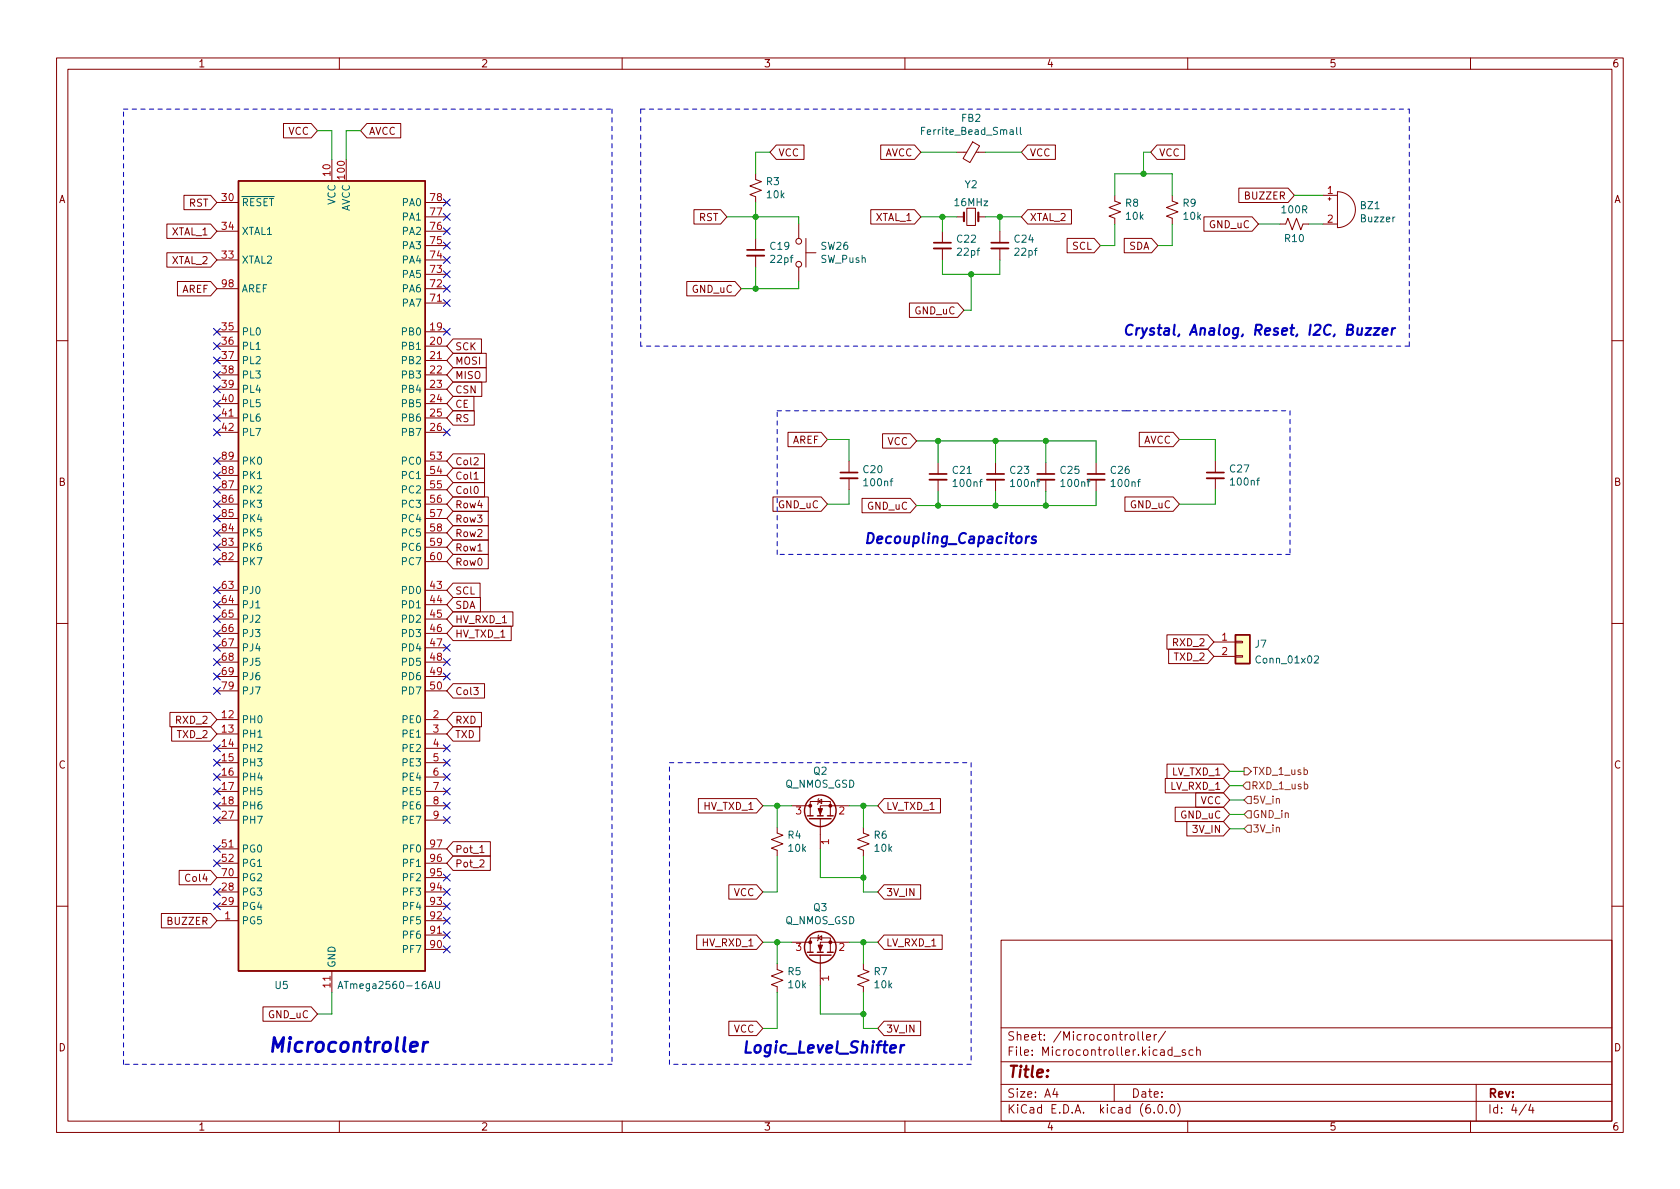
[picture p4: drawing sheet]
<svg xmlns="http://www.w3.org/2000/svg" width="297mm" height="210mm" viewBox="0 0 297 210" stroke-linecap="round" stroke-linejoin="round" font-family="sans-serif">
<g fill="none" stroke="#840000" stroke-width=".18">
<path d="M10 10.2h277v190.1h-277zM12 12.2h273v186.1h-273zM60 10.2v2M110 10.2v2M160 10.2v2M210 10.2v2M260 10.2v2M29.5 39.6h7.7l1.2 1.3-1.2 1.3h-7.7zM32.5 34.5h4.7l1.2 1.3-1.2 1.3h-4.7zM38.4 35.8h3.8M50.1 21.8h4.9l1.1 1.3-1.1 1.3h-4.9zM58.7 28.2v3.8"/>
<path d="M61.2 28.2v3.8M64.9 21.8h6v2.6h-6l-1.1-1.3zM75.2 38.3h3.8M75.2 35.8h3.8M122.7 37.1h4.7l1.1 1.2-1.1 1.3h-4.7zM133.6 30.7v1l1 .4-2 .8 2 .7-2 .8 1 .4v1M137.3 25.6h4.9v2.6h-4.9l-1.2-1.3zM141.2 39.6v2.6M154 37.1h7.7l1.1 1.2-1.1 1.3h-7.7zM155.7 25.6h6l1.1 1.3-1.1 1.3h-6zM169.2 38.3h1.2M169.2 26.9h1.7"/>
<path d="M170.9 36.8h1.6v3.1h-1.6zM172 25.1l1.2 .7-1.7 2.9-1.2-.7zM172.6 26.9h1.6M173 38.3h1.2M181.7 37.1h7.7v2.5h-7.7l-1.1-1.3zM181.7 25.6h4.9v2.6h-4.9l-1.1-1.3zM197.1 34.5v1.1l1 .3-2 .8 2 .8-2 .7 1 .4v1M204.6 25.6h4.9v2.6h-4.9l-1.1-1.3zM207.3 34.5v1.1l1 .3-2.1 .8 2.1 .8-2.1 .7 1.1 .4v1M212.9 38.3h8.5l1.1 1.3-1.1 1.3h-8.5zM219 33.3h8.7l1.2 1.2-1.2 1.3h-8.7zM226.3 39.6h1l.4-1 .8 2 .7-2 .8 2 .4-1h1"/>
<path d="M233.9 34.5h2.6M233.9 39.6h2.6M234.8 35.2h.5M235.1 34.9v.5M236.5 33.9a3.2 3.2 0 0 1 3.1 3.2 3.2 3.2 0 0 1-3.1 3.2zM29.5 44.7h7.7l1.2 1.3-1.2 1.2h-7.7zM31.4 49.8h5.8l1.2 1.2-1.2 1.3h-5.8zM38.4 58.7h3.8M38.4 46h3.8M38.4 40.9h3.8M38.4 51h3.8M75.2 58.7h3.8"/>
<path d="M75.2 46h3.8M75.2 40.9h3.8M75.2 53.6h3.8M75.2 51h3.8M75.2 48.5h3.8M75.2 43.4h3.8M80.1 59.9h5v2.6h-5l-1.1-1.3zM121.4 49.8h8.6l1.1 1.2-1.1 1.3h-8.6zM133.6 42.2v2M133.6 45.2v2M141.2 47.2v2.6M142.5 44.7h1.8"/>
<path d="M142.5 42.2v5M160.8 53.6h8.5l1.1 1.3-1.1 1.2h-8.5zM166.6 40.9v2M166.6 43.9v2.1M176.8 40.9v2M176.8 43.9v2.1M188.7 42.2h4.8l1.1 1.2-1.1 1.3h-4.8zM198.8 42.2h4.8l1.1 1.2-1.1 1.3h-4.8zM10 60.2h2M38.4 61.2h3.8M38.4 63.7h3.8M38.4 66.3h3.8"/>
<path d="M38.4 68.8h3.8M38.4 71.4h3.8M38.4 73.9h3.8M38.4 76.4h3.8M75.2 61.2h3.8M75.2 63.7h3.8M75.2 66.3h3.8M75.2 68.8h3.8M75.2 71.4h3.8M75.2 73.9h3.8M75.2 76.4h3.8M80.1 72.6h3.8v2.6h-3.8l-1.1-1.3z"/>
<path d="M80.1 67.6h5.1v2.5h-5.1l-1.1-1.3zM80.1 70.1h3.7v2.5h-3.7l-1.1-1.2zM80.1 62.5h5.9v2.5h-5.9l-1.1-1.3zM80.1 65h5.9v2.6h-5.9l-1.1-1.3zM139.3 76.4h5.9l1.1 1.3-1.1 1.3h-5.9zM156 76.7h4.9l1.2 1.3-1.2 1.2h-4.9zM201.4 76.4h6l1.1 1.3-1.1 1.3h-6zM285 60.2h2M38.4 81.5h3.8M38.4 84.1h3.8M38.4 86.6h3.8M38.4 89.1h3.8"/>
<path d="M38.4 91.7h3.8M38.4 94.2h3.8M38.4 96.8h3.8M38.4 99.3h3.8M75.2 81.5h3.8M75.2 84.1h3.8M75.2 86.6h3.8M75.2 89.1h3.8M75.2 91.7h3.8M75.2 94.2h3.8M75.2 96.8h3.8M75.2 99.3h3.8"/>
<path d="M80.1 85.3h5.6v2.6h-5.6l-1.1-1.3zM80.1 82.8h5.6v2.5h-5.6l-1.1-1.2zM80.1 80.3h5.6v2.5h-5.6l-1.1-1.3zM80.1 90.4h6.2v2.6h-6.2l-1.1-1.3zM80.1 95.5h6.2v2.5h-6.2l-1.1-1.2zM80.1 93h6.2v2.5h-6.2l-1.1-1.3zM80.1 98h6.2v2.6h-6.2l-1.1-1.3zM80.1 87.9h6.2v2.5h-6.2l-1.1-1.3zM83.8 84.7h.8M84.5 97.4h.7M136.7 87.9h8.5l1.1 1.2-1.1 1.3h-8.5zM150.1 81.5v2.1"/>
<path d="M150.1 84.6v2M152.4 88.1h8.5l1.2 1.3-1.2 1.3h-8.5zM165.9 81.8v2M165.9 84.8v2.1M176 81.8v2M176 84.8v2.1M184.9 81.8v2M184.9 84.8v2.1M193.8 81.8v2M193.8 84.8v2.1M198.9 87.9h8.5l1.1 1.2-1.1 1.3h-8.5zM214.9 81.5v2.1"/>
<path d="M214.9 84.6v2M10 110.2h2M38.4 104.4h3.8M38.4 106.9h3.8M38.4 109.5h3.8M38.4 112h3.8M38.4 114.5h3.8M38.4 117.1h3.8M38.4 119.6h3.8M75.2 104.4h3.8M75.2 106.9h3.8M75.2 109.5h3.8"/>
<path d="M75.2 112h3.8M75.2 114.5h3.8M75.2 117.1h3.8M75.2 119.6h3.8M80.1 105.7h4.8v2.5h-4.8l-1.1-1.3zM80.1 108.2h10.6v2.5h-10.6l-1.1-1.2zM80.1 103.1h4.8v2.6h-4.8l-1.1-1.3zM80.1 110.7h10.3v2.6h-10.3l-1.1-1.3zM206.3 112.3h7.2l1.1 1.2-1.1 1.3h-7.2zM206.6 114.8h6.9l1.1 1.3-1.1 1.2h-6.9zM214.6 113.5h3.8M214.6 116.1h3.8"/>
<path d="M218.4 115.9h1.3v.3h-1.3zM218.4 113.4h1.3v.3h-1.3zM285 110.2h2M30 126h7.2l1.2 1.2-1.2 1.3h-7.2zM30.3 128.5h6.9l1.2 1.3-1.2 1.3h-6.9zM38.4 127.2h3.8M38.4 129.8h3.8M38.4 132.3h3.8M38.4 134.9h3.8M38.4 137.4h3.8M38.4 139.9h3.8M38.4 122.2h3.8"/>
<path d="M75.2 127.2h3.8M75.2 129.8h3.8M75.2 132.3h3.8M75.2 134.9h3.8M75.2 137.4h3.8M75.2 139.9h3.8M75.2 122.2h3.8M80.1 120.9h5.6v2.5h-5.6l-1.1-1.2zM80.1 128.5h4.7v2.6h-4.7l-1.1-1.3zM80.1 126h5v2.5h-5l-1.1-1.3zM206 137.7h10.3l1.1 1.2-1.1 1.3h-10.3zM206.3 135.1h10l1.1 1.3-1.1 1.3h-10z"/>
<path d="M31.7 153.9h5.5l1.2 1.3-1.2 1.3h-5.5zM38.4 142.5h3.8M38.4 145h3.8M38.4 157.7h3.8M38.4 150.1h3.8M38.4 152.6h3.8M38.4 155.2h3.8M75.2 142.5h3.8M75.2 145h3.8M75.2 157.7h3.8M75.2 150.1h3.8M75.2 152.6h3.8"/>
<path d="M75.2 155.2h3.8M80.1 148.8h6.6v2.6h-6.6l-1.1-1.3zM80.1 151.4h6.6v2.5h-6.6l-1.1-1.3zM84.9 152.2l.4-.2 .3 .4-.8 .9h.8M84.9 150.8h.7M123.5 141.2h10.3l1.1 1.3-1.1 1.3h-10.3zM128.9 156.5h4.9l1.1 1.2-1.1 1.3h-4.9zM137.4 146.3v1l1 .4-2 .8 2 .7-2 .8 1 .4v1M140 142.5h3.3M143.3 144.3v-2.6h3.5v2.6M144.7 141.7l.6-.4v.8zM144.8 141.2l-.1 .1v.8l-.2 .1"/>
<path d="M145 144.8v5.3M150.1 142.5h-5.1v1.8M152.7 146.3v1l1 .4-2.1 .8 2.1 .7-2.1 .8 1.1 .4v1M156.3 156.5h6.5v2.5h-6.5l-1.1-1.3zM156.3 141.2h10v2.6h-10l-1.1-1.3zM207.8 142.7h8.5l1.1 1.3-1.1 1.3h-8.5zM209.8 145.3h6.5l1.1 1.3-1.1 1.2h-6.5zM211.4 140.2h4.9l1.1 1.3-1.1 1.2h-4.9zM10 160.2h2M28.5 161.5h8.7l1.2 1.3-1.2 1.3h-8.7zM38.4 162.8h3.8M38.4 160.3h3.8"/>
<path d="M46.5 178h8.5l1.1 1.3-1.1 1.3h-8.5zM58.7 171.7v3.8M75.2 162.8h3.8M75.2 160.3h3.8M75.2 167.9h3.8M75.2 165.3h3.8M123.2 165.3h10.6l1.1 1.3-1.1 1.3h-10.6zM137.4 170.4v1l1 .4-2 .8 2 .7-2 .8 1 .4v1M140 166.6h3.3M143.3 168.4v-2.5h3.5v2.5M144.7 165.9l.6-.4v.7zM144.8 165.3l-.1 .2v.7l-.2 .2"/>
<path d="M145 168.9v5.3M150.1 166.6h-5.1v1.8M152.7 170.4v1l1 .4-2.1 .8 2.1 .7-2.1 .8 1.1 .4v1M156.3 165.3h10.3v2.6h-10.3l-1.1-1.3zM177 166.3h108v32h-108zM285 160.2h2M60 198.3v2M110 198.3v2M128.9 180.6h4.9l1.1 1.3-1.1 1.2h-4.9zM156.3 180.6h6.5v2.5h-6.5l-1.1-1.2zM160 198.3v2M177 194.8h108"/>
<path d="M177 191.8h108M177 187.8h108M177 181.8h108M186.5 192.5l-.4 1h1M186.9 193v1M197 191.8v3M199.9 183l.4-.1 .3 .3v.4l-.3 .3h-.4l-.1-.3v-.4zM201.2 182.4v1.3l.2 .2M202 182.4v1.3l.2 .2M202.7 183.4l.7-.1v-.3l-.5-.1-.2 .2 .1 .8h.6M204.1 196.7v.1M204.1 182.9v1"/>
<path d="M204.5 182.9l-.3 .1-.1 .2M204.9 195.4l.2-.1a.81 .81 0 0 1 .6 .7 .81 .81 0 0 1-.3 .8h-.2a.81 .81 0 0 1-.6-.6 .81 .81 0 0 1 .3-.8zM206.1 182.4l-1.3 1.9M206.2 196.7v.1M207.1 195.4l.1-.1a.81 .81 0 0 1 .6 .7 .81 .81 0 0 1-.3 .8h-.1a.81 .81 0 0 1-.6-.6 .81 .81 0 0 1 .3-.8zM207.2 185.7l-.4-.1-.3 .3v.4l.1 .3h.6M207.2 185.1v1.5M207.6 186.8h1.1M208.2 195.1a1.72 1.72 0 0 1 0 2.3M209.6 185.7l-.4-.1-.2 .2 .1 .3 .5 .1v.4h-.6M210 198.3v2M210.9 185.7l-.4-.1-.3 .3v.4l.2 .3h.5"/>
<path d="M211.6 185.8l.2-.2 .3 .1 .1 .9M211.6 185.1v1.5M260 198.3v2M261 191.8v6.5M269.9 195.3l-1.3 1.9M270.6 195.3l-.3 1h.9M271 195.8v1"/>
<circle cx="141.2" cy="42.7" r=".51"/>
<circle cx="141.2" cy="46.7" r=".51"/>
</g>
<path d="M132.1 45.2h3M165.1 43.9h3M175.3 43.9h3M148.6 84.6h3M164.3 84.8h3.1M174.5 84.8h3M183.4 84.8h3M192.3 84.8h3M213.4 84.6h3" fill="none" stroke="#840000" stroke-width=".33"/>
<path d="M132.1 44.2h3M165.1 42.9h3M175.3 42.9h3M148.6 83.6h3M164.3 83.8h3.1M174.5 83.8h3M183.4 83.8h3M192.3 83.8h3M213.4 83.6h3" fill="none" stroke="#840000" stroke-width=".3"/>
<g fill="none" stroke="#840000" stroke-width=".25">
<path d="M42.2 32h33v139.7h-33zM218.4 112.3h2.6v5h-2.6zM142.7 144.3h1.1M143.1 144.8h3.8M144.5 144.3h1M146.3 144.3h1M142.7 168.4h1.1M143.1 168.9h3.8M144.5 168.4h1M146.3 168.4h1"/>
<circle cx="145" cy="143.4" r="2.79"/>
<circle cx="145" cy="167.5" r="2.79"/>
</g>
<g fill="#840000" stroke="#840000" stroke-width=".18">
<path d="M144.7 143h.7l-.4 1z"/>
<path d="M144.7 167.1h.7l-.4 1z"/>
<circle cx="146.8" cy="142.5" r=".25"/>
<circle cx="143.3" cy="142.5" r=".25"/>
<circle cx="146.8" cy="166.6" r=".25"/>
<circle cx="143.3" cy="166.6" r=".25"/>
</g>
<g fill="#ffffc2" stroke="#ffffc2" stroke-width=".18">
<path d="M218.4 112.3h2.6v5h-2.6z"/>
<path d="M42.2 32h33v139.7h-33z"/>
</g>
<path d="M162.9 23.1h.5M163.5 22.5h-.6v1.3M179.7 22.5v1.1l.2 .2M180.4 22.5v1.1l.2 .2M232.4 116.1l.5-.1 .2 .3-.8 .9h.8M59.8 174.8l.4-1.3 .4 1.3M59.9 174.4h.6M77 173.5v1.1l.2 .2h.4l.1-.2v-1.1" fill="none" stroke="#006464" stroke-width=".18"/>
<path d="M170.4 37.6v1.5M173 37.6v1.5" fill="none" stroke="#840000" stroke-width=".38"/>
<path d="M220 135.8h.6l.6 .6-.6 .6h-.6zM220.3 138.3h.7v1.3h-.7l-.6-.7zM220.6 143.4h.6v1.2h-.6l-.6-.6zM220.6 140.8h.6v1.3h-.6l-.6-.6zM220.6 145.9h.6v1.3h-.6l-.6-.6z" fill="none" stroke="#725600" stroke-width=".18"/>
<path d="M241.5 58h1l-1.1 1.2h.9M243 58h.9l-1.1 1.2h1M244.5 58.6l.8-.2v-.3l-.5-.1-.3 .3v.8h.7M246.2 58l-.2 1.2M246.7 58l-.4 .1-.2 .3M182 94.8l-.4 .1-.2 .3M183.2 94.9a.44 .44 0 0 0-.7 .3v.2l.6 .1 .1 .3-.3 .3-.5-.1" fill="none" stroke="#0000c2" stroke-width=".36"/>
<path d="M159.3 184.8l-.2 1.3M159.9 184.8l-.4 .1-.2 .3" fill="none" stroke="#0000c2" stroke-width=".4"/>
<path d="M74.9 184.3l-.2 1.6M75.6 184.3a.74 .74 0 0 0-.7 .5" fill="none" stroke="#0000c2" stroke-width=".5"/>
<g fill="none" stroke="#0000c2" stroke-width=".18" stroke-dasharray=".8 .8">
<path d="M21.8 19.3h86.4M108.2 19.3v168.9M113.3 19.3h135.9M249.2 19.3v41.9M113.3 61.2v-41.9M137.4 72.6h62.2M199.1 72.6h29M228.1 72.6v25.4M249.2 61.2h-135.9M137.4 98v-25.4M199.6 98h-62.2M228.1 98h-28.5"/>
<path d="M118.4 134.9h53.3M171.7 134.9v53.3M21.8 188.2v-168.9M108.2 188.2h-86.4M118.4 188.2v-53.3M171.7 188.2h-53.3"/>
</g>
<g fill="none" stroke="#009600" stroke-width=".18">
<path d="M56.1 23.1h2.6v5.1M63.8 23.1h-2.6v5.1M128.5 38.3h12.7v1.3M133.6 35.8v6.4M136.1 26.9h-2.5v3.8M162.8 38.3h6.4M162.8 26.9h6.4M166.6 38.3v2.6M174.2 38.3h6.4M174.2 26.9h6.4M176.8 38.3v2.6M197.1 39.6v3.8h-2.5"/>
<path d="M197.1 34.5v-3.8h10.2v3.8M203.5 26.9h-1.3v3.8M207.3 39.6v3.8h-2.6M222.5 39.6h3.8M228.9 34.5h5M231.4 39.6h2.5M133.6 47.2v3.8M141.2 49.8v1.2h-10.1M166.6 46v2.5h10.2v-2.5M171.7 48.5v6.4h-1.3M146.3 77.7h3.8v3.8M162.1 78h31.7v3.8"/>
<path d="M165.9 78v3.8M176 78v3.8M184.9 78v3.8M208.5 77.7h6.4v3.8M150.1 86.6v2.5h-3.8M165.9 86.9v2.5M176 86.9v2.5M184.9 86.9v2.5M193.8 86.9v2.5h-31.7M214.9 86.6v2.5h-6.4M217.4 138.9h2.3M217.4 136.4h2.6"/>
<path d="M134.9 142.5h5.1M137.4 142.5v3.8M137.4 151.4v6.3h-2.5M145 150.1v5.1h7.7M150.1 142.5h5.1M152.7 142.5v3.8M152.7 151.4v6.3h2.5M217.4 141.5h2.6M217.4 146.6h2.6M217.4 144h2.6M58.7 175.5v3.8h-2.6M134.9 166.6h5.1"/>
<path d="M137.4 166.6v3.8M137.4 175.5v6.4h-2.5M145 174.2v5.1h7.7M150.1 166.6h5.1M152.7 166.6v3.8M152.7 175.5v6.4h2.5"/>
</g>
<g fill="none" stroke="#000084" stroke-width=".18">
<path d="M78.4 37.7l1.2 1.3M78.4 35.2l1.2 1.2M79.6 37.7l-1.2 1.3M79.6 35.2l-1.2 1.2M37.7 58.1l1.3 1.2M39 58.1l-1.3 1.2M78.4 45.4l1.2 1.2M78.4 42.8l1.2 1.2M78.4 40.3l1.2 1.2M78.4 53l1.2 1.2M78.4 50.4l1.2 1.3M78.4 47.9l1.2 1.2"/>
<path d="M78.4 58.1l1.2 1.2M79.6 45.4l-1.2 1.2M79.6 42.8l-1.2 1.2M79.6 40.3l-1.2 1.2M79.6 53l-1.2 1.2M79.6 50.4l-1.2 1.3M79.6 47.9l-1.2 1.2M79.6 58.1l-1.2 1.2M37.7 65.7l1.3 1.2M37.7 73.3l1.3 1.2M37.7 70.8l1.3 1.2M37.7 75.8l1.3 1.3"/>
<path d="M37.7 60.6l1.3 1.2M37.7 63.1l1.3 1.3M37.7 68.2l1.3 1.2M39 65.7l-1.3 1.2M39 73.3l-1.3 1.2M39 70.8l-1.3 1.2M39 75.8l-1.3 1.3M39 60.6l-1.3 1.2M39 63.1l-1.3 1.3M39 68.2l-1.3 1.2M78.4 75.8l1.2 1.3M79.6 75.8l-1.2 1.3"/>
<path d="M37.7 91.1l1.3 1.2M37.7 80.9l1.3 1.2M37.7 83.5l1.3 1.2M37.7 86l1.3 1.2M37.7 88.5l1.3 1.3M37.7 93.6l1.3 1.2M37.7 96.2l1.3 1.2M37.7 98.7l1.3 1.2M39 86l-1.3 1.2M39 80.9l-1.3 1.2M39 93.6l-1.3 1.2M39 91.1l-1.3 1.2"/>
<path d="M39 88.5l-1.3 1.3M39 98.7l-1.3 1.2M39 83.5l-1.3 1.2M39 96.2l-1.3 1.2M37.7 119l1.3 1.2M37.7 113.9l1.3 1.3M37.7 116.5l1.3 1.2M37.7 103.8l1.3 1.2M37.7 106.3l1.3 1.2M37.7 108.9l1.3 1.2M37.7 111.4l1.3 1.2M39 119l-1.3 1.2"/>
<path d="M39 113.9l-1.3 1.3M39 116.5l-1.3 1.2M39 103.8l-1.3 1.2M39 106.3l-1.3 1.2M39 108.9l-1.3 1.2M39 111.4l-1.3 1.2M78.4 113.9l1.2 1.3M78.4 116.5l1.2 1.2M78.4 119l1.2 1.2M79.6 113.9l-1.2 1.3M79.6 116.5l-1.2 1.2M79.6 119l-1.2 1.2"/>
<path d="M37.7 139.3l1.3 1.3M37.7 131.7l1.3 1.2M37.7 134.3l1.3 1.2M37.7 121.6l1.3 1.2M37.7 136.8l1.3 1.2M39 139.3l-1.3 1.3M39 131.7l-1.3 1.2M39 134.3l-1.3 1.2M39 121.6l-1.3 1.2M39 136.8l-1.3 1.2M78.4 136.8l1.2 1.2M78.4 139.3l1.2 1.3"/>
<path d="M78.4 134.3l1.2 1.2M78.4 131.7l1.2 1.2M79.6 136.8l-1.2 1.2M79.6 139.3l-1.2 1.3M79.6 134.3l-1.2 1.2M79.6 131.7l-1.2 1.2M37.7 141.9l1.3 1.2M37.7 149.5l1.3 1.2M37.7 144.4l1.3 1.2M37.7 157.1l1.3 1.2M37.7 159.7l1.3 1.2M37.7 152l1.3 1.3"/>
<path d="M39 141.9l-1.3 1.2M39 149.5l-1.3 1.2M39 144.4l-1.3 1.2M39 159.7l-1.3 1.2M39 157.1l-1.3 1.2M39 152l-1.3 1.3M78.4 144.4l1.2 1.2M78.4 157.1l1.2 1.2M78.4 159.7l1.2 1.2M78.4 141.9l1.2 1.2M78.4 154.6l1.2 1.2M79.6 144.4l-1.2 1.2"/>
<path d="M79.6 157.1l-1.2 1.2M79.6 159.7l-1.2 1.2M79.6 141.9l-1.2 1.2M79.6 154.6l-1.2 1.2M78.4 167.3l1.2 1.2M78.4 164.7l1.2 1.3M78.4 162.2l1.2 1.2M79.6 167.3l-1.2 1.2M79.6 164.7l-1.2 1.3M79.6 162.2l-1.2 1.2"/>
</g>
<g fill="#009600" stroke="#009600" stroke-width=".18">
<circle cx="171.7" cy="48.5" r=".46"/>
<circle cx="137.4" cy="142.5" r=".46"/>
<circle cx="184.9" cy="89.4" r=".46"/>
<circle cx="152.7" cy="142.5" r=".46"/>
<circle cx="152.7" cy="155.2" r=".46"/>
<circle cx="202.2" cy="30.7" r=".46"/>
<circle cx="176.8" cy="38.3" r=".46"/>
<circle cx="176" cy="89.4" r=".46"/>
<circle cx="165.9" cy="89.4" r=".46"/>
<circle cx="176" cy="78" r=".46"/>
<circle cx="165.9" cy="78" r=".46"/>
<circle cx="184.9" cy="78" r=".46"/>
<circle cx="137.4" cy="166.6" r=".46"/>
<circle cx="152.7" cy="166.6" r=".46"/>
<circle cx="152.7" cy="179.3" r=".46"/>
<circle cx="166.6" cy="38.3" r=".46"/>
<circle cx="133.6" cy="38.3" r=".46"/>
<circle cx="133.6" cy="51" r=".46"/>
</g>
<text font-size="3.5" fill="#0000c2" x="47.2" y="186.1">Microcontroller</text>
<text font-size="2.8" fill="#0000c2" x="131.1" y="186.2">Logic_Level_Shifter</text>
<text font-size="2.8" fill="#840000" x="178" y="190.6">Title:</text>
<g font-size="2.5" fill="#0000c2">
<text x="198.4" y="59.3">Crystal, Analog, Reset, I2C, Buzzer</text>
<text x="152.7" y="96.1">Decoupling_Capacitors</text>
</g>
<g font-size="2.1" fill="#840000">
<text x="178" y="184">Sheet: /Microcontroller/</text>
<text x="178" y="186.7">File: Microcontroller.kicad_sch</text>
<text x="178" y="196.9">KiCad E.D.A. kicad (6.0.0)</text>
<text x="178" y="194.1">Size: A4</text>
<text x="200" y="194.1">Date:</text>
<text x="263" y="194.1">Rev:</text>
<text x="263" y="196.9">Id: 4/4</text>
</g>
<g font-size="1.8" fill="#840000">
<text x="35" y="11.9">1</text>
<text x="85" y="11.9">2</text>
<text x="135" y="11.9">3</text>
<text x="185" y="11.9">4</text>
<text x="235" y="11.9">5</text>
<text x="285" y="11.9">6</text>
<text x="51" y="23.8">VCC</text>
<text x="65.2" y="23.8">AVCC</text>
<text x="137.6" y="27.6">VCC</text>
<text x="156.4" y="27.6">AVCC</text>
<text x="182" y="27.6">VCC</text>
<text x="204.9" y="27.6">VCC</text>
<text x="10.3" y="35.9">A</text>
<text x="220.3" y="35.3">BUZZER</text>
<text x="285.3" y="35.9">A</text>
<text x="30.3" y="41.6">XTAL_1</text>
<text x="33.4" y="36.5">RST</text>
<text x="123.6" y="39.1">RST</text>
<text x="154.8" y="39.1">XTAL_1</text>
<text x="182" y="39.1">XTAL_2</text>
<text x="213.8" y="40.3">GND_uC</text>
<text x="30.3" y="46.7">XTAL_2</text>
<text x="189.6" y="44.2">SCL</text>
<text x="199.6" y="44.2">SDA</text>
<text x="32.1" y="51.8">AREF</text>
<text x="122.4" y="51.8">GND_uC</text>
<text x="161.7" y="55.6">GND_uC</text>
<text x="80.4" y="61.9">SCK</text>
<text x="80.4" y="64.5">MOSI</text>
<text x="80.4" y="69.6">CSN</text>
<text x="80.4" y="67">MISO</text>
<text x="80.4" y="74.6">RS</text>
<text x="80.4" y="72.1">CE</text>
<text x="80.4" y="82.3">Col2</text>
<text x="140.1" y="78.4">AREF</text>
<text x="156.9" y="78.7">VCC</text>
<text x="202.1" y="78.4">AVCC</text>
<text x="10.3" y="85.9">B</text>
<text x="80.4" y="87.3">Col0</text>
<text x="80.4" y="84.8">Col1</text>
<text x="80.4" y="89.9">Row4</text>
<text x="137.6" y="89.9">GND_uC</text>
<text x="199.8" y="89.9">GND_uC</text>
<text x="285.3" y="85.9">B</text>
<text x="80.4" y="92.4">Row3</text>
<text x="80.4" y="95">Row2</text>
<text x="153.4" y="90.1">GND_uC</text>
<text x="80.4" y="97.5">Row1</text>
<text x="80.4" y="100">Row0</text>
<text x="80.4" y="107.7">SDA</text>
<text x="80.4" y="105.1">SCL</text>
<text x="80.4" y="110.2">HV_RXD_1</text>
<text x="80.4" y="112.7">HV_TXD_1</text>
<text x="207.5" y="114.3">RXD_2</text>
<text x="207.7" y="116.8">TXD_2</text>
<text x="80.4" y="122.9">Col3</text>
<text x="31.2" y="128">RXD_2</text>
<text x="31.4" y="130.5">TXD_2</text>
<text x="80.4" y="130.5">TXD</text>
<text x="80.4" y="128">RXD</text>
<text x="10.3" y="135.9">C</text>
<text x="207.2" y="137.1">LV_TXD_1</text>
<text x="285.3" y="135.9">C</text>
<text x="124.5" y="143.2">HV_TXD_1</text>
<text x="156.6" y="143.2">LV_TXD_1</text>
<text x="207.1" y="139.7">LV_RXD_1</text>
<text x="212.3" y="142.2">VCC</text>
<text x="208.7" y="144.7">GND_uC</text>
<text x="211.1" y="147.3">3V_IN</text>
<text x="33.1" y="155.9">Col4</text>
<text x="80.4" y="150.8">Pot_1</text>
<text x="80.4" y="153.4">Pot_2</text>
<text x="129.7" y="158.5">VCC</text>
<text x="156.6" y="158.5">3V_IN</text>
<text x="29.8" y="163.5">BUZZER</text>
<text x="124.3" y="167.3">HV_RXD_1</text>
<text x="156.6" y="167.3">LV_RXD_1</text>
<text x="10.3" y="185.9">D</text>
<text x="47.4" y="180">GND_uC</text>
<text x="129.7" y="182.6">VCC</text>
<text x="156.6" y="182.6">3V_IN</text>
<text x="285.3" y="185.9">D</text>
<text x="35" y="199.9">1</text>
<text x="85" y="199.9">2</text>
<text x="135" y="199.9">3</text>
<text x="185" y="199.9">4</text>
<text x="235" y="199.9">5</text>
<text x="285" y="199.9">6</text>
</g>
<g font-size="1.8" fill="#006464">
<text x="163.4" y="23.8">Ferrite_Bead_Small</text>
<text x="170" y="21.5">FB2</text>
<text x="135.5" y="32.7">R3</text>
<text x="135.7" y="35">10k</text>
<text x="170.6" y="33.3">Y2</text>
<text x="42.7" y="36.4">~{RESET}</text>
<text x="42.7" y="41.5">XTAL1</text>
<text x="59.3" y="36.2" transform="rotate(-90 59.3 36.2)">VCC</text>
<text x="61.8" y="37.5" transform="rotate(-90 61.8 37.5)">AVCC</text>
<text x="71.2" y="41.5">PA2</text>
<text x="71.2" y="39">PA1</text>
<text x="71.2" y="36.4">PA0</text>
<text x="168.9" y="36.4">16MHz</text>
<text x="199" y="36.5">R8</text>
<text x="199.2" y="38.9">10k</text>
<text x="209.2" y="36.5">R9</text>
<text x="209.3" y="38.9">10k</text>
<text x="226.7" y="37.7">100R</text>
<text x="240.6" y="37">BZ1</text>
<text x="240.7" y="39.3">Buzzer</text>
<text x="42.7" y="46.6">XTAL2</text>
<text x="71.2" y="46.6">PA4</text>
<text x="71.2" y="44.1">PA3</text>
<text x="136.2" y="44.2">C19</text>
<text x="136.3" y="46.5">22pf</text>
<text x="145.1" y="46.5">SW_Push</text>
<text x="145.2" y="44.2">SW26</text>
<text x="169.3" y="42.9">C22</text>
<text x="169.4" y="45.2">22pf</text>
<text x="179.4" y="42.9">C24</text>
<text x="179.5" y="45.2">22pf</text>
<text x="227.2" y="42.8">R10</text>
<text x="42.7" y="51.7">AREF</text>
<text x="71.2" y="51.7">PA6</text>
<text x="71.2" y="49.1">PA5</text>
<text x="42.7" y="59.3">PL0</text>
<text x="71.2" y="59.3">PB0</text>
<text x="71.2" y="54.2">PA7</text>
<text x="42.7" y="61.8">PL1</text>
<text x="42.7" y="64.4">PL2</text>
<text x="71.2" y="61.8">PB1</text>
<text x="71.2" y="64.4">PB2</text>
<text x="42.7" y="66.9">PL3</text>
<text x="42.7" y="69.5">PL4</text>
<text x="71.2" y="66.9">PB3</text>
<text x="71.2" y="69.5">PB4</text>
<text x="42.7" y="72">PL5</text>
<text x="42.7" y="74.5">PL6</text>
<text x="42.7" y="77.1">PL7</text>
<text x="71.2" y="72">PB5</text>
<text x="71.2" y="74.5">PB6</text>
<text x="71.2" y="77.1">PB7</text>
<text x="42.7" y="82.2">PK0</text>
<text x="71.2" y="82.2">PC0</text>
<text x="152.7" y="83.7">C20</text>
<text x="168.5" y="83.8">C21</text>
<text x="178.7" y="83.8">C23</text>
<text x="187.6" y="83.8">C25</text>
<text x="196.4" y="83.8">C26</text>
<text x="217.5" y="83.5">C27</text>
<text x="42.7" y="89.8">PK3</text>
<text x="42.7" y="87.2">PK2</text>
<text x="42.7" y="84.7">PK1</text>
<text x="71.2" y="84.7">PC1</text>
<text x="71.2" y="87.2">PC2</text>
<text x="71.2" y="89.8">PC3</text>
<text x="152.9" y="86">100nf</text>
<text x="168.7" y="86.1">100nf</text>
<text x="178.9" y="86.1">100nf</text>
<text x="187.8" y="86.1">100nf</text>
<text x="196.7" y="86.1">100nf</text>
<text x="217.7" y="85.8">100nf</text>
<text x="42.7" y="94.9">PK5</text>
<text x="42.7" y="92.3">PK4</text>
<text x="71.2" y="92.3">PC4</text>
<text x="71.2" y="94.9">PC5</text>
<text x="42.7" y="99.9">PK7</text>
<text x="42.7" y="97.4">PK6</text>
<text x="71.2" y="97.4">PC6</text>
<text x="71.2" y="99.9">PC7</text>
<text x="42.7" y="105">PJ0</text>
<text x="42.7" y="107.6">PJ1</text>
<text x="71.2" y="105">PD0</text>
<text x="71.2" y="107.6">PD1</text>
<text x="42.7" y="110.1">PJ2</text>
<text x="42.7" y="112.6">PJ3</text>
<text x="71.2" y="110.1">PD2</text>
<text x="71.2" y="112.6">PD3</text>
<text x="42.7" y="115.2">PJ4</text>
<text x="42.7" y="117.7">PJ5</text>
<text x="71.2" y="115.2">PD4</text>
<text x="71.2" y="117.7">PD5</text>
<text x="221.9" y="114.5">J7</text>
<text x="222.4" y="117.3">Conn_01x02</text>
<text x="42.7" y="120.3">PJ6</text>
<text x="42.7" y="122.8">PJ7</text>
<text x="71.2" y="120.3">PD6</text>
<text x="71.2" y="122.8">PD7</text>
<text x="42.7" y="127.9">PH0</text>
<text x="42.7" y="130.4">PH1</text>
<text x="71.3" y="127.9">PE0</text>
<text x="71.3" y="130.4">PE1</text>
<text x="42.7" y="133">PH2</text>
<text x="42.7" y="135.5">PH3</text>
<text x="71.3" y="133">PE2</text>
<text x="71.3" y="135.5">PE3</text>
<text x="143.9" y="137">Q2</text>
<text x="42.7" y="138">PH4</text>
<text x="42.7" y="140.6">PH5</text>
<text x="42.7" y="143.1">PH6</text>
<text x="71.3" y="138">PE4</text>
<text x="71.3" y="140.6">PE5</text>
<text x="71.3" y="143.1">PE6</text>
<text x="138.8" y="139.3">Q_NMOS_GSD</text>
<text x="42.7" y="145.7">PH7</text>
<text x="71.3" y="145.7">PE7</text>
<text x="139.3" y="148.3">R4</text>
<text x="154.6" y="148.3">R6</text>
<text x="42.7" y="150.7">PG0</text>
<text x="42.7" y="153.3">PG1</text>
<text x="42.7" y="155.8">PG2</text>
<text x="71.4" y="155.8">PF2</text>
<text x="71.4" y="153.3">PF1</text>
<text x="71.4" y="150.7">PF0</text>
<text x="139.5" y="150.6">10k</text>
<text x="154.7" y="150.6">10k</text>
<text x="42.7" y="158.4">PG3</text>
<text x="42.7" y="160.9">PG4</text>
<text x="71.4" y="160.9">PF4</text>
<text x="71.4" y="158.4">PF3</text>
<text x="143.9" y="161.1">Q3</text>
<text x="42.7" y="163.4">PG5</text>
<text x="71.4" y="166">PF6</text>
<text x="71.4" y="163.4">PF5</text>
<text x="138.8" y="163.4">Q_NMOS_GSD</text>
<text x="59.3" y="171.2" transform="rotate(-90 59.3 171.2)">GND</text>
<text x="71.4" y="168.5">PF7</text>
<text x="139.3" y="172.4">R5</text>
<text x="154.6" y="172.4">R7</text>
<text x="48.7" y="174.9">U5</text>
<text x="60.8" y="174.9">ATmega2560-16AU</text>
<text x="139.5" y="174.7">10k</text>
<text x="154.7" y="174.7">10k</text>
</g>
<g font-size="1.8" fill="#a90000">
<text x="39.3" y="35.6">30</text>
<text x="58.4" y="31.1" transform="rotate(-90 58.4 31.1)">10</text>
<text x="61" y="31.6" transform="rotate(-90 61 31.6)">100</text>
<text x="76.1" y="35.6">78</text>
<text x="234.7" y="34.3">1</text>
<text x="39.3" y="40.6">34</text>
<text x="76.1" y="40.6">76</text>
<text x="76.1" y="38.1">77</text>
<text x="234.7" y="39.4">2</text>
<text x="39.3" y="45.7">33</text>
<text x="76.1" y="45.7">74</text>
<text x="76.1" y="43.2">75</text>
<text x="39.3" y="50.8">98</text>
<text x="76.1" y="53.3">71</text>
<text x="76.1" y="50.8">72</text>
<text x="76.1" y="48.3">73</text>
<text x="39.3" y="58.4">35</text>
<text x="76.1" y="58.4">19</text>
<text x="39.3" y="61">36</text>
<text x="39.3" y="63.5">37</text>
<text x="76.1" y="61">20</text>
<text x="76.1" y="63.5">21</text>
<text x="39.3" y="66">38</text>
<text x="39.3" y="68.6">39</text>
<text x="39.3" y="71.1">40</text>
<text x="76.1" y="66">22</text>
<text x="76.1" y="68.6">23</text>
<text x="76.1" y="71.1">24</text>
<text x="39.3" y="73.7">41</text>
<text x="39.3" y="76.2">42</text>
<text x="76.1" y="73.7">25</text>
<text x="76.1" y="76.2">26</text>
<text x="39.3" y="83.8">88</text>
<text x="39.3" y="81.3">89</text>
<text x="76.1" y="81.3">53</text>
<text x="76.1" y="83.8">54</text>
<text x="39.3" y="88.9">86</text>
<text x="39.3" y="86.4">87</text>
<text x="76.1" y="86.4">55</text>
<text x="76.1" y="88.9">56</text>
<text x="39.3" y="94">84</text>
<text x="39.3" y="91.4">85</text>
<text x="76.1" y="91.4">57</text>
<text x="76.1" y="94">58</text>
<text x="39.3" y="99.1">82</text>
<text x="39.3" y="96.5">83</text>
<text x="76.1" y="96.5">59</text>
<text x="76.1" y="99.1">60</text>
<text x="39.3" y="104.1">63</text>
<text x="39.3" y="106.7">64</text>
<text x="76.1" y="104.1">43</text>
<text x="76.1" y="106.7">44</text>
<text x="39.3" y="109.2">65</text>
<text x="39.3" y="111.8">66</text>
<text x="76.1" y="109.2">45</text>
<text x="76.1" y="111.8">46</text>
<text x="216" y="113.3">1</text>
<text x="39.3" y="114.3">67</text>
<text x="39.3" y="116.8">68</text>
<text x="39.3" y="119.4">69</text>
<text x="76.1" y="114.3">47</text>
<text x="76.1" y="116.8">48</text>
<text x="76.1" y="119.4">49</text>
<text x="216" y="115.8">2</text>
<text x="39.3" y="121.9">79</text>
<text x="76.1" y="121.9">50</text>
<text x="39.3" y="127">12</text>
<text x="39.3" y="129.5">13</text>
<text x="76.6" y="127">2</text>
<text x="76.6" y="129.5">3</text>
<text x="39.3" y="132.1">14</text>
<text x="39.3" y="134.6">15</text>
<text x="39.3" y="137.2">16</text>
<text x="76.6" y="132.1">4</text>
<text x="76.6" y="134.6">5</text>
<text x="76.6" y="137.2">6</text>
<text x="39.3" y="139.7">17</text>
<text x="39.3" y="142.2">18</text>
<text x="76.6" y="139.7">7</text>
<text x="76.6" y="142.2">8</text>
<text x="39.3" y="144.8">27</text>
<text x="39.3" y="149.9">51</text>
<text x="76.1" y="149.9">97</text>
<text x="76.6" y="144.8">9</text>
<text x="140.7" y="144">3</text>
<text x="146.6" y="149.3" transform="rotate(-90 146.6 149.3)">1</text>
<text x="148.4" y="144">2</text>
<text x="39.3" y="152.4">52</text>
<text x="39.3" y="154.9">70</text>
<text x="76.1" y="154.9">95</text>
<text x="76.1" y="152.4">96</text>
<text x="39.3" y="157.5">28</text>
<text x="39.3" y="160">29</text>
<text x="76.1" y="160">93</text>
<text x="76.1" y="157.5">94</text>
<text x="39.8" y="162.6">1</text>
<text x="76.1" y="167.6">90</text>
<text x="76.1" y="165.1">91</text>
<text x="76.1" y="162.6">92</text>
<text x="140.7" y="168.1">3</text>
<text x="146.6" y="173.5" transform="rotate(-90 146.6 173.5)">1</text>
<text x="148.4" y="168.1">2</text>
<text x="58.4" y="174.6" transform="rotate(-90 58.4 174.6)">11</text>
</g>
<g font-size="1.8" fill="#725600">
<text x="221.4" y="137">TXD_1_usb</text>
<text x="221.2" y="139.6">RXD_1_usb</text>
<text x="221.4" y="142.1">5V_in</text>
<text x="221.4" y="144.6">GND_in</text>
<text x="221.4" y="147.2">3V_in</text>
</g>
</svg>
